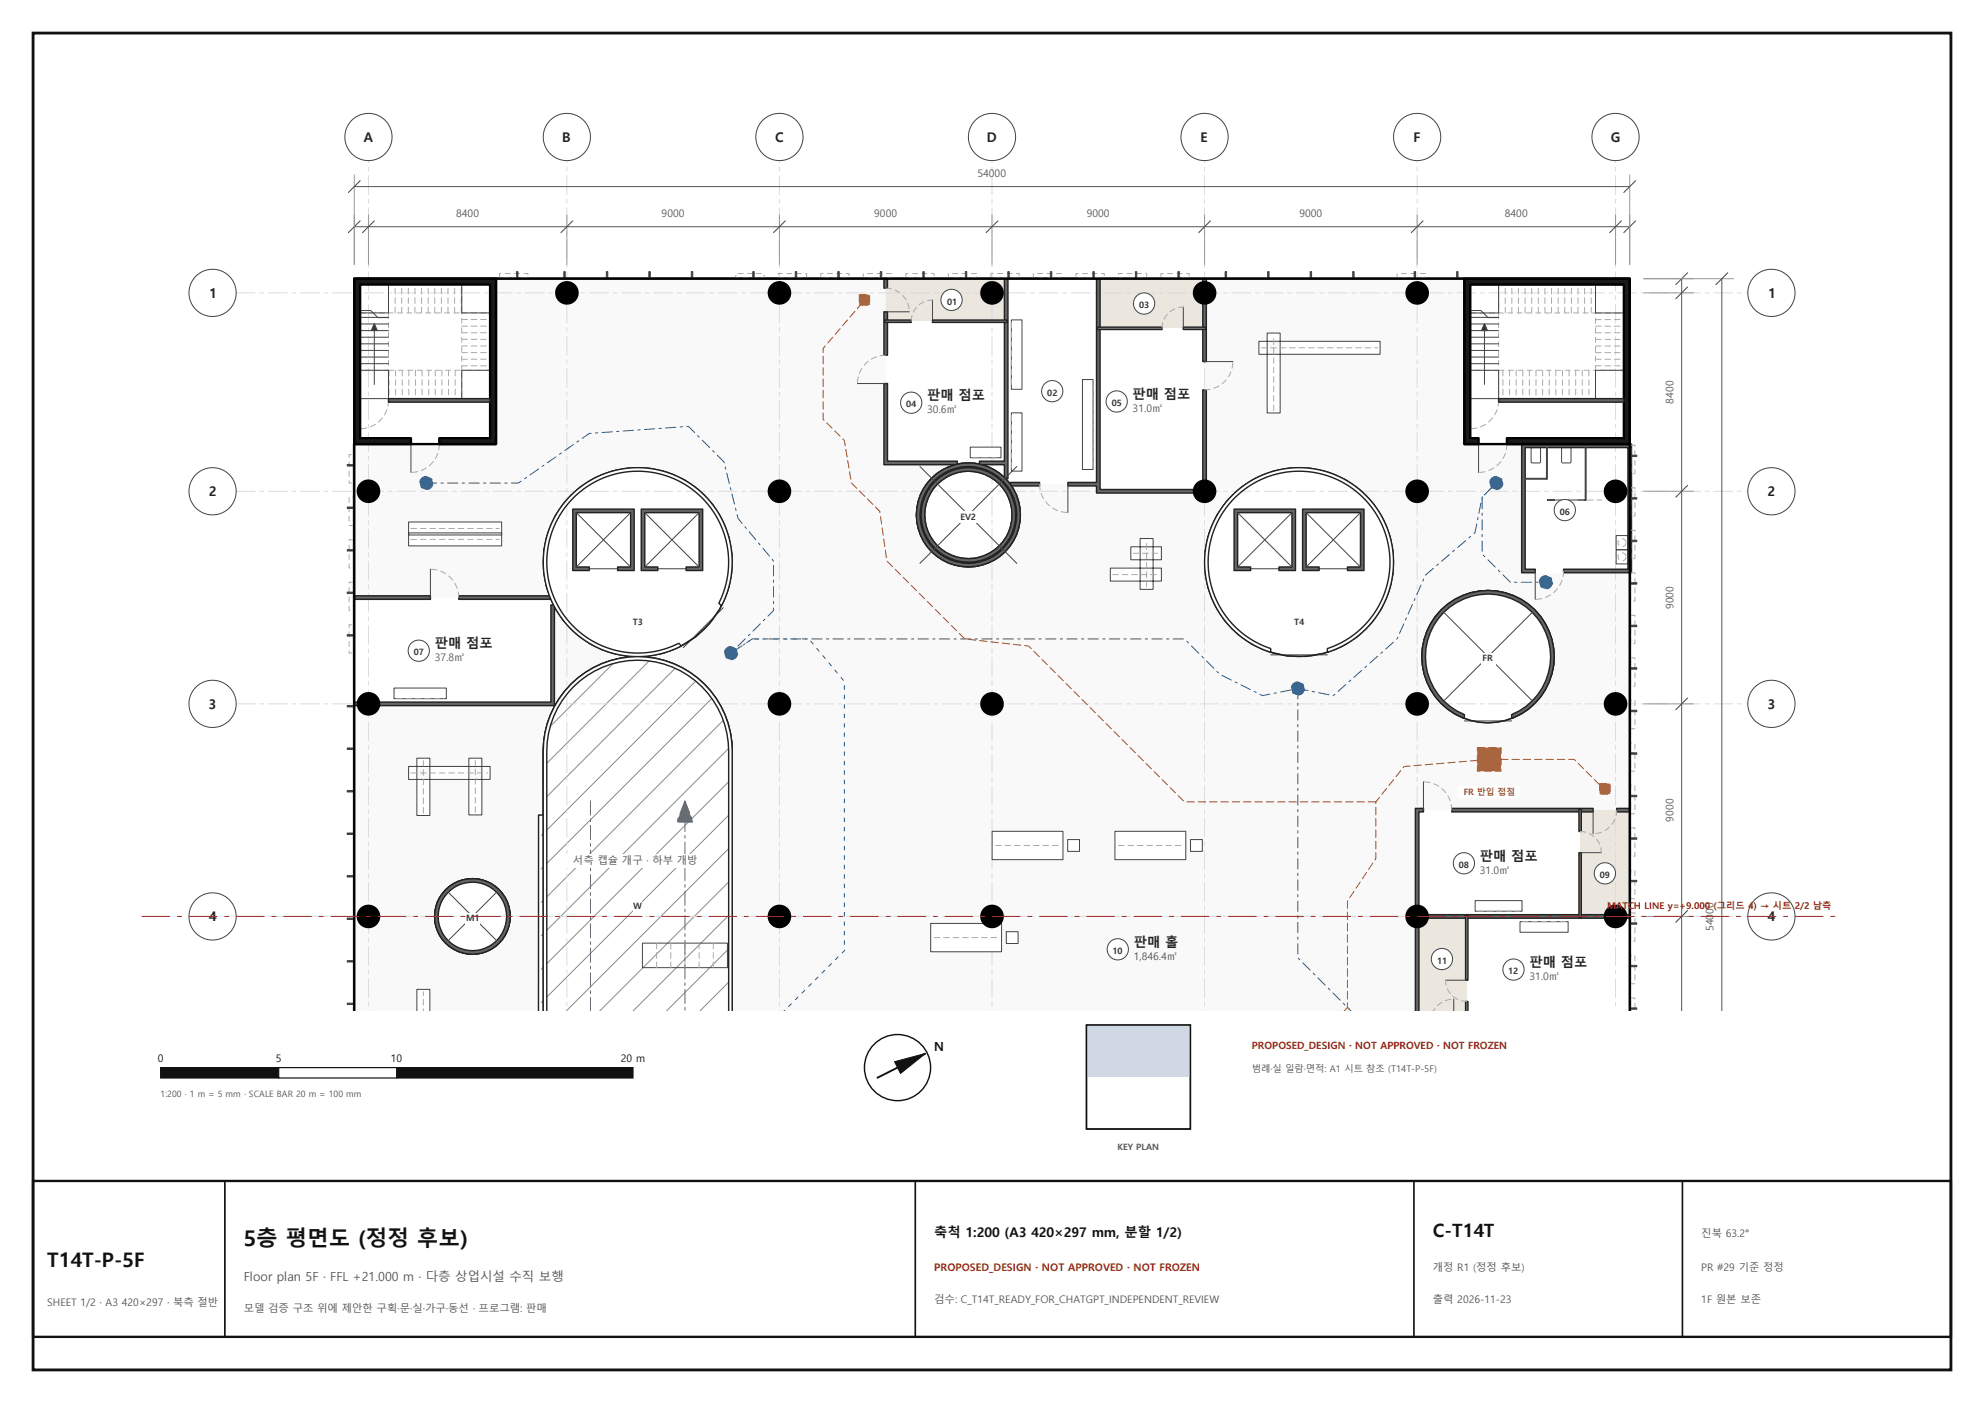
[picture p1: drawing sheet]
<svg xmlns="http://www.w3.org/2000/svg" width="420mm" height="297mm" viewBox="0 0 420 297" stroke-linecap="round" stroke-linejoin="round" font-family="sans-serif">
<path d="M7 7h406v283h-406z" fill="none" stroke="#111" stroke-width=".6"/>
<path d="M187.5 59h25.5v9h-25.5z" fill-rule="evenodd" fill="#ebe7df"/>
<path d="M213 59h19.5v43.5h-18.6l-.9-1z" fill-rule="evenodd" fill="#fff"/>
<path d="M232.5 59h22.5v10.5h-22.5z" fill-rule="evenodd" fill="#ebe7df"/>
<g fill="#fff">
<path d="M187.5 68h25.5v30h-25.5z" fill-rule="evenodd"/>
<path d="M232.5 69.5h22.5v34.5h-22.5z" fill-rule="evenodd"/>
<path d="M75 126.5h41.6l.4 1.1v21.4h-42z" fill-rule="evenodd"/>
<path d="M300 171.5h34.5v22.5h-34.5z" fill-rule="evenodd"/>
</g>
<path d="M334.5 171.5h10.5v22.5h-10.5z" fill-rule="evenodd" fill="#ebe7df"/>
<path d="M105 59h82.5v38.9l16.5 .2a10.6 10.6 0 0 0-4.5 1.4l-1.2 .8a11 11 0 0 0-4.3 8.7l.2 2.1a10.8 10.8 0 0 0 4.1 6.6l2.5 1.5 2.8 .7 1.4 .1a11 11 0 0 0 5.5-1.5l2.3-1.7 1.7-2.3 1.1-2.6 .4-2.9a11 11 0 0 0-1.5-5.5l-.7-1.1 18.7 .1v1.4l.1 .1h22.4v-45h55v34.9l12.3 .1-.2 .4v26.7l.4 .2h22.5v92.7h-270h30h-30v-120h30zM300 171.6v42.4h45v-42.5zM301 139a14 14 0 0 0 28 0 14 14 0 0 0-28 0zM252.6 214h44.8zM255 119a20 20 0 0 0 40 0 20 20 0 0 0-40 0zM232.5 214h45zM233 214h14zM194 214h22zM194 214h22zM123 214h42zM112.6 214h44.8zM120.9 144.9l-2.5 3-1 1.7a20.6 20.6 0 0 0-2.4 9.4v13.5h-.9l-.1 .2v41.3h41v-55a19.9 19.9 0 0 0-7.3-15.5l-1.6-1.1a19.2 19.2 0 0 0-7.2-3l-1.9-.3a20.1 20.1 0 0 0-16.1 5.8zM75 126.5v22.4l.1 .1h41.8l.1-21.4-.3-.7a19.9 19.9 0 0 0 21.2 11.9 19.9 19.9 0 0 0 16.9-17.4 19.5 19.5 0 0 0-.5-7.8l-1.4-3.6a19.9 19.9 0 0 0-15.5-10.8l-3.9-.1a19.9 19.9 0 0 0-13.7 6.9 19.9 19.9 0 0 0-3.8 6.8 19.2 19.2 0 0 0 .6 13.7zM92 194a8 8 0 0 0 16 0 8 8 0 0 0-16 0zM75 214h21z" fill-rule="evenodd" fill="#f9f9f9"/>
<path d="M300 194h10.5v20h-10.5z" fill-rule="evenodd" fill="#ebe7df"/>
<path d="M310.5 194h34.5v20h-34.5z" fill-rule="evenodd" fill="#fff"/>
<g fill="none" stroke="#222" stroke-width=".3">
<path d="M119.8 106a20 20 0 0 1 25-4.3 20 20 0 0 1 9.2 23.5 20 20 0 0 1-28.8 11.2 20.2 20.2 0 0 1-8-8.4 20 20 0 0 1 .4-18.8zM259.8 106a20 20 0 0 1 28.2-2.1 20 20 0 0 1 2.1 28.1 20 20 0 0 1-28.1 2.2 20.7 20.7 0 0 1-6.8-17.6 22.4 22.4 0 0 1 4.6-10.6zM114 214v-41.5h1v-13.5a20 20 0 0 1 20-20 20 20 0 0 1 20 20v55"/>
<circle cx="205" cy="109" r="11"/>
<circle cx="315" cy="139" r="14"/>
<circle cx="100" cy="194" r="8"/>
</g>
<g fill="none" stroke="#8c8c8c" stroke-width=".21">
<path d="M137.5 139.8l-21.9 21.9M130 140.3l-13.7 13.7M143 141.4l-27.4 27.4M147.4 144.1l-32.8 32.8M150.8 147.8l-36.2 36.1M153.2 152.4l-38.6 38.6M154.4 158.3l-39.8 39.8M154.4 179.5l-34.6 34.5M154.4 172.4l-39.8 39.8M154.4 165.4l-39.8 39.8M154.4 193.6l-20.4 20.4M154.4 186.6l-27.5 27.4"/>
<path d="M154.4 207.8l-6.3 6.2M154.4 200.7l-13.3 13.3"/>
</g>
<path d="M50 62h320M50 104h320M50 149h320M50 194h320M78 214v-180M120 214v-180M165 214v-180M210 214v-180M255 214v-180M300 214v-180M342 214v-180" fill="none" stroke="#dcdcdc" stroke-width=".21" stroke-dasharray="4 1 .8 1"/>
<path d="M229.1 80.3h2.3v19.1h-2.3zM214.1 67.7h2.3v14.7h-2.3zM214.1 87.4h2.3v12.3h-2.3z" fill-rule="evenodd" fill="#fff" stroke="#444" stroke-width=".21"/>
<path d="M214.1 68.2v13.7M214.1 87.9v11.3M231.4 98.9v-18.1" fill="none" stroke="#aaa" stroke-width=".21" stroke-dasharray="1.2 .8"/>
<path d="M205.4 94.7h6.5v2.2h-6.5z" fill-rule="evenodd" fill="#fff" stroke="#444" stroke-width=".21"/>
<path d="M205.9 96.9h5.5" fill="none" stroke="#aaa" stroke-width=".21" stroke-dasharray="1.2 .8"/>
<path d="M83.4 145.7h11.1v2.2h-11.1z" fill-rule="evenodd" fill="#fff" stroke="#444" stroke-width=".21"/>
<path d="M83.9 147.9h10.1" fill="none" stroke="#aaa" stroke-width=".21" stroke-dasharray="1.2 .8"/>
<path d="M312.3 190.7h9.9v2.2h-9.9z" fill-rule="evenodd" fill="#fff" stroke="#444" stroke-width=".21"/>
<path d="M312.8 192.9h8.9" fill="none" stroke="#aaa" stroke-width=".21" stroke-dasharray="1.2 .8"/>
<path d="M86.5 162.3v2.7h17.3v-2.7zM88.2 209.4v4.6h2.8v-4.6zM88.2 160.5v12.1h2.8v-12.1zM99.3 160.5v12h2.7v-12zM163.7 214h4.5zM86.5 110.5v2.7h19.7v-2.7zM86.5 112.8v2.8h19.7v-2.8zM235.1 120.3v2.7h10.8v-2.7zM239.4 115.7v2.8h6.5v-2.8zM241.4 114v10.8h2.7v-10.8zM290.7 214h2.8zM272.6 214h8.1zM175 214h15.2zM184 214h15zM200 214h2.5zM210 214h15zM226 214h2.5zM236 214h15zM252 214h2.5zM197 195.5v6h15v-6zM213 197.2v2.5h2.5v-2.5zM210 176v6h15v-6zM226 177.7v2.5h2.5v-2.5zM236 176v6h15v-6zM252 177.7v2.5h2.5v-2.5zM266.5 72.3v2.7h25.7v-2.7zM268.3 70.5v16.9h2.7v-16.9z" fill-rule="evenodd" fill="#fff"/>
<g fill="none" stroke="#444" stroke-width=".21">
<path d="M266.5 72.3h25.7v2.7h-25.7zM268.3 70.5h2.7v16.9h-2.7zM86.5 110.5h19.7v2.7h-19.7zM86.5 112.8h19.7v2.8h-19.7zM239.4 115.7h6.5v2.8h-6.5zM241.4 114h2.7v10.8h-2.7zM235.1 120.3h10.8v2.7h-10.8zM86.5 162.3h17.3v2.7h-17.3zM88.2 160.5h2.8v12.1h-2.8zM99.3 160.5h2.7v12h-2.7zM210 176h15v6h-15zM226 177.7h2.5v2.5h-2.5z"/>
<path d="M236 176h15v6h-15zM252 177.7h2.5v2.5h-2.5zM197 195.5h15v6h-15zM213 197.2h2.5v2.5h-2.5zM88.2 214v-4.6h2.8v4.6"/>
</g>
<g fill="none" stroke="#aaa" stroke-width=".21" stroke-dasharray="1.2 .8">
<path d="M267 73.6h24.7M269.6 86.9v-15.7M87 111.9h18.7M87 114.2h18.7M239.9 117.1h5.5M235.6 121.6h9.8M242.7 124.3v-9.8M87 163.6h16.3M89.6 172.1v-11.1M100.6 172v-11M210.8 179h13.5M236.8 179h13.5"/>
<path d="M197.8 198.5h13.5M89.6 214v-4.1"/>
</g>
<path d="M321.8 195.1h10.2v2.3h-10.2z" fill-rule="evenodd" fill="#fff" stroke="#444" stroke-width=".21"/>
<g fill="none" stroke="#aaa" stroke-width=".21" stroke-dasharray="1.2 .8">
<path d="M82.4 78.4v6M83.6 66.2v-6M83.8 78.4v6M85 66.2v-6M85.2 78.4v6M86.4 66.2v-6M86.6 78.4v6M87.8 66.2v-6M88 78.4v6M89.2 66.2v-6M89.4 78.4v6M90.6 66.2v-6"/>
<path d="M90.7 78.4v6M92 66.2v-6M92.1 78.4v6M93.4 66.2v-6M93.5 78.4v6M94.8 66.2v-6M94.9 78.4v6M96.2 66.2v-6M96.3 78.4v6M97.6 66.2v-6M97.7 67.6h6M97.7 69h6"/>
<path d="M97.7 70.4h6M97.7 71.8h6M97.7 73.2h6M97.7 74.6h6M97.7 76h6M97.7 77.4h6M331.5 195.1h-9.2M139 204.8v-5.2M142 204.8v-5.2M145 204.8v-5.2M148 204.8v-5.2M151 204.8v-5.2"/>
</g>
<g fill="none" stroke="#444" stroke-width=".21">
<path d="M76.2 78.4h6v6h-6zM76.2 60.2h6v6h-6zM76.2 65.7h2.3l1.5 1.5h2.2M76.2 77h6M76.2 75.6h6M76.2 74.2h6M76.2 72.8h6M76.2 71.4h6M76.2 70h6M76.2 68.6h6M76.2 67.2h6M79.2 70v11.4"/>
<path d="M97.7 60.2h6v6h-6zM97.7 78.4h6v6h-6zM324.2 94.8l1.7-.1 .2 .2v2.8l-.1 .3h-1.6l-.2-.1zM330.6 94.8l1.7-.1 .2 .2 .1 2.9-.2 .2h-1.6l-.2-.1zM342.1 116.4h2.5v3h-2.5zM342.1 113.4h2.5v3h-2.5zM136 199.7l18-.1v5.2h-18z"/>
</g>
<g fill="none" stroke="#aaa" stroke-width=".21" stroke-dasharray="1.2 .8" stroke-linecap="butt">
<path d="M76.2 66.2h6v12.2h-6zM82.2 60.2h15.5v6h-15.5zM82.2 78.4h15.5v6h-15.5zM97.7 66.2h6v12.2h-6z"/>
<circle cx="343.4" cy="117.9" r=".85"/>
<circle cx="343.4" cy="114.9" r=".85"/>
</g>
<path d="M79.2 68.5l.7 1.5h-1.3z" fill="#333" stroke="#444" stroke-width=".21"/>
<path d="M311.3 66.3h6v12.1h-6zM317.3 60.3h20.5v6h-20.5zM317.3 78.4h20.5v6h-20.5zM337.8 66.3h6v12.1h-6z" fill="none" stroke="#aaa" stroke-width=".21" stroke-dasharray="1.2 .8" stroke-linecap="butt"/>
<g fill="none" stroke="#444" stroke-width=".21">
<path d="M311.3 78.4h6v6h-6zM311.3 60.3h6v6h-6zM311.3 65.7h2.2l1.5 1.5h2.3M311.3 77h6M311.3 75.6h6M311.3 74.2h6M311.3 72.8h6M311.3 71.4h6M311.3 70h6M311.3 68.6h6M311.3 67.2h6M314.3 70v11.4"/>
<path d="M337.8 60.3h6v6h-6zM337.8 78.4h6v6h-6z"/>
</g>
<g fill="none" stroke="#aaa" stroke-width=".21" stroke-dasharray="1.2 .8">
<path d="M318.2 78.4v6M318.7 66.3v-6M319.6 78.4v6M320 66.3v-6M321 78.4v6M321.4 66.3v-6M322.4 78.4v6M322.8 66.3v-6M323.8 78.4v6M324.2 66.3v-6M325.2 78.4v6M325.6 66.3v-6"/>
<path d="M326.6 78.4v6M327 66.3v-6M328 78.4v6M328.4 66.3v-6M329.4 78.4v6M329.9 66.3v-6M330.8 78.4v6M331.3 66.3v-6M332.2 78.4v6M332.7 66.3v-6M333.6 78.4v6M334.1 66.3v-6"/>
<path d="M335 78.4v6M335.5 66.3v-6M336.4 78.4v6M336.9 66.3v-6M337.8 67.7h6M337.8 69h6M337.8 70.4h6M337.8 71.8h6M337.8 73.2h6M337.8 74.6h6M337.8 76h6M337.8 77.4h6"/>
</g>
<path d="M314.3 68.5l.6 1.5h-1.3z" fill="#333" stroke="#444" stroke-width=".21"/>
<path d="M299.6 171.1h1.7v.8h-.9v21.7h44.6v.8h-44.6v19.6h2.3h-3.1zM307.3 171.1h29.9v.8h-29.9zM342.2 171.1h2.8v.8h-2.8zM307.8 214h29.9zM343.7 214h1.3zM277.1 214h.8zM277.1 214h.8zM232.1 214h39.6zM232.1 214h.8zM232.1 214h.8zM213.9 102.1h6.2v.8h-6.2zM232.1 59h.8v44.6h21.7v-21.1h.8v21.9h-23.3v-1.5h-6v-.8h6zM254.6 59h.8v17.5h-.8zM212.6 59h.8v42.3h-.8v-2.9h-5.3v-.8h5.3zM187.1 81.2h.8v16.4h14.8v.8h-15.6zM187.1 66h.8v9.2h-.8zM187.1 59h.8v2h-.8zM122.6 214h7.9zM136.5 214h28.9zM75 148.6h41.6v-20.5h.8v21.3h-42.4zM97.1 126.1h19.5v.8h-19.5zM75 126.1h16.1v.8h-16.1zM75 214h21.4zM95.6 214h.8zM75 214h21.4z" fill-rule="evenodd" fill="#666"/>
<g fill="none" stroke="#222" stroke-width=".3">
<path d="M187.1 59h.8v2h-.8zM212.6 59h.8v42.3h-.8v-2.9h-5.3v-.8h5.3zM232.1 59h.8v44.6h21.7v-21.1h.8v21.9h-23.3v-1.5h-6v-.8h6zM254.6 59h.8v17.5h-.8zM187.1 66h.8v9.2h-.8zM187.1 81.2h.8v16.4h14.8v.8h-15.6zM213.9 102.1h6.2v.8h-6.2zM75 126.1h16.1v.8h-16.1zM97.1 126.1h19.5v.8h-19.5zM75 148.6h41.6v-20.5h.8v21.3h-42.4zM307.3 171.1h29.9v.8h-29.9zM342.2 171.1h2.8v.8h-2.8z"/>
<path d="M299.6 214v-42.9h1.7v.8h-.9v21.7h44.6v.8h-44.6v19.6"/>
</g>
<path d="M334.2 180.5h.6v13.7h-.6zM334.2 171.3h.6v4.7h-.6zM310.3 193.7h.5v13.8h-.5zM310.3 212h.5v2h-.5zM232.3 69.3h13.7v.5h-13.7zM250.5 69.3h4.7v.5h-4.7zM241.5 214h13.7zM232.3 214h4.7zM197.4 67.8h15.8v.5h-15.8zM187.3 67.8h5.6v.5h-5.6zM74.8 214h12.7zM91.9 214h4.4z" fill-rule="evenodd" fill="#808080"/>
<path d="M187.3 67.8h5.6v.5h-5.6zM197.4 67.8h15.8v.5h-15.8zM232.3 69.3h13.7v.5h-13.7zM250.5 69.3h4.7v.5h-4.7zM334.2 171.3h.6v4.7h-.6zM310.3 193.7h.5v13.8h-.5zM334.2 180.5h.6v13.7h-.6zM310.3 214v-2h.5v2" fill="none" stroke="#222" stroke-width=".3"/>
<path d="M322.1 94h23.3v27.2h-14.4v-.7h13.6v-25.8h-21.7v25.8h2.1v.7h-2.9z" fill-rule="evenodd" fill="#666" stroke="#222" stroke-width=".3"/>
<g fill="#888" stroke="#444" stroke-width=".21">
<path d="M327.4 94.7h.2v6.7h-.2z" fill-rule="evenodd"/>
<path d="M322.9 101.3h4.5v.1h-4.5z" fill-rule="evenodd"/>
<path d="M335.6 94.7h.2v11.3h-.2z" fill-rule="evenodd"/>
<path d="M327.6 105.8h1.5v.2h-1.5z" fill-rule="evenodd"/>
<path d="M334.1 105.8h1.5v.2h-1.5z" fill-rule="evenodd"/>
</g>
<g fill="none" stroke="#444" stroke-width=".21">
<path d="M105 58.8h205v.2h-195h-10zM187.5 66h5M197.4 63.5v4.5M250.5 65v4.5M255 76.5h6M76.2 84.8v6M87 94v6M181.5 81.2h6M311.3 84.8v6M313 94v6M345 94h.2v120M345 94h.1"/>
<path d="M345 94v120M226.1 102.5v6M329.1 105.8h5M91.1 120.5v6M124.7 120.4h6M139.2 120.4h6M153.1 128.6l-8.5 8.5M264.8 120.4h5.9M269 138.6h12M279.2 120.4h6M325 120.9v6M310 152.6h10"/>
<path d="M301.3 165.5v6M337.2 171.5v5M334.5 180.5h4.5M74.8 214v-120h.2v120M306 207.5h4.5M307.8 211.5v2.5"/>
</g>
<g fill="none" stroke="#aaa" stroke-width=".21" stroke-dasharray="1.2 .8">
<path d="M187.5 75.2a6 6 0 0 0-6 6M187.5 61a5 5 0 0 1 5 5M192.9 68a4.5 4.5 0 0 1 4.5-4.5M246 69.5a4.5 4.5 0 0 1 4.5-4.5M82.2 84.8a6 6 0 0 1-6 6M93 94a6 6 0 0 1-6 6M255 82.5a6 6 0 0 0 6-6M317.3 84.8a6 6 0 0 1-6 6M319 94a6 6 0 0 1-6 6M220.1 102.5a6 6 0 0 0 6 6M334.1 105.8h5M97.1 126.5a6 6 0 0 0-6-6"/>
<path d="M331 120.9a6 6 0 0 1-6 6M307.3 171.5a6 6 0 0 0-6-6M334.5 176a4.5 4.5 0 0 1 4.5 4.5M342.2 171.5a5 5 0 0 1-5 5M303.4 214a4.9 4.9 0 0 1 4.3-2.5M310.5 212a4.5 4.5 0 0 1-4.5-4.5"/>
</g>
<g fill="none" stroke="#aaa" stroke-width=".21" stroke-dasharray="1.2 .8" stroke-linecap="butt">
<path d="M105.8 58.8l-.1-.9h6.1v.9h-6M160 57.9h1.8v.9h-6l-.1-.9h4.3M164.7 58.2l.1-.3h6v.9h-6.1v-.6M175.5 58.8h-1.7l-.1-.9h6.1l-.1 .9h-4.2M188.8 58.5v.3h-6v-.9h6v.6M193.5 58.8h-1.7l-.1-.9h6v.9h-4.2M206.8 58.5v.3h-6v-.9h5.9l.1 .6M211.5 58.8h-1.7v-.9h6v.9h-4.3M224.8 58.5v.3h-6.1l.1-.9h5.9l.1 .6M229.5 58.8h-1.7v-.9h6v.9h-4.3M236.8 58.2v-.3h6v.9h-6.1l.1-.6M247.5 58.8h-1.8l.1-.9h6v.9h-4.3"/>
<path d="M301.8 58.5v.3h-6v-.9h6v.6M345.2 94.3l.9-.1v6.1h-.9v-6M74.5 105.2h.3v6.1h-.9v-6.1h.6M74.8 100.5v1.8l-.9-.1v-6h.9v4.3M345.2 103.3h.9v6h-.9v-6M345.2 118.3v-6h.9v6h-.9M74.2 129.2h-.3v-5.9l.9-.1v6.1l-.6-.1M74.2 120.2h-.3v-6l.9 .1v5.9h-.6M74.8 136.5v1.7h-.9v-5.9l.9-.1v4.3M345.2 139.3h.9v6h-.9v-6M345.2 121.3h.9v5.9l-.9 .1v-6M345.2 136.3v-6h.9v5.9l-.9 .1"/>
<path d="M346.1 148.3v6h-.9v-6h.9M345.2 175.2l.9 .1v6h-.9v-6.1M346.1 166.3v6h-.9v-6h.9M346.1 163.3h-.9v-6h.9v6M345.2 193.3l.9-.1v6.1h-.9v-6M346.1 184.3v6l-.9-.1v-5.9h.9M345.2 211.3h.9v2.7M345.2 214v-2.7M346.1 202.3v5.9l-.9 .1v-6h.9"/>
</g>
<path d="M125.8 214h.3zM109.3 214h.3zM116.9 214h.2zM134.9 214h.2zM73.5 214h1.3zM73.5 214h1.3zM73.5 214h1.3zM73.5 214h1.3zM73.5 214h1.3zM73.5 214h1.3zM73.5 214h1.3zM73.5 214h1.3zM73.5 214h1.3zM73.5 212.4h1.3v.2h-1.3zM73.5 203.4h1.3v.2h-1.3zM73.5 194.3l1.3 .1v.3l-1.3-.1zM73.5 185.3l1.3 .1v.3h-1.3zM73.5 176.3h1.3v.3l-1.3 .1zM73.5 167.3h1.3v.3l-1.3 .1zM73.5 158.3h1.3v.3l-1.3 .1zM73.5 149.4l1.3-.1v.4h-1.3zM73.5 134.4h1.3v.2h-1.3zM73.5 125.3l1.3 .1v.2h-1.3zM73.5 116.4h1.3v.2h-1.3zM73.5 107.3h1.3v.3h-1.3zM73.5 98.3l1.3 .1v.3l-1.3-.1zM119.4 57.5h.2v1.3h-.2zM128.4 57.5h.3v1.3h-.3zM137.4 57.5h.3v1.3h-.4zM109.4 57.5h.3l-.1 1.3h-.2zM215.8 214h.4zM170.8 214h.3zM161.8 214h.3zM206.8 214h.4zM256.8 214h.3zM274.8 214h.3zM152.8 214h.3zM197.8 214h.4zM233.8 214h.3zM265.8 214h.3zM188.8 214h.4zM242.9 214h.2zM143.8 214h.3zM224.8 214h.3zM179.8 214h.4zM186.3 57.5h.4v1.3h-.4zM240.4 57.5h.2v1.3h-.2zM231.4 57.5h.2v1.3h-.2zM222.4 57.5h.2l.1 1.3h-.3zM177.4 57.5h.3v1.3h-.4zM277.4 57.5h.3v1.3h-.4zM268.4 57.5h.3v1.3h-.4zM168.3 57.5h.4v1.3h-.4zM195.4 57.5h.3v1.3h-.3zM213.4 57.5h.2l.1 1.3h-.3zM249.4 57.5h.3l-.1 1.3h-.2zM146.3 57.5h.4v1.3h-.4zM159.4 57.5h.3v1.3h-.4zM259.4 57.5h.3v1.3h-.4zM204.4 57.5h.2l.1 1.3h-.3zM292.8 214h.4zM283.8 214h.4zM301.8 214h.4zM310.8 214h.4zM345.2 214h1.3zM345.2 214h1.3zM345.2 214h1.3zM345.2 214h1.3zM345.2 214h1.3zM345.2 214h1.3zM345.2 214h1.3zM345.2 214h1.3zM345.2 214h1.3zM345.2 213.4h1.3v.2h-1.3zM345.2 204.4h1.3v.2h-1.3zM345.2 195.4h1.3v.3l-1.3-.1zM345.2 186.4h1.3v.3h-1.3zM345.2 177.4h1.3v.3h-1.3zM345.2 168.3l1.3 .1v.3h-1.3zM345.2 159.3l1.3 .1v.3h-1.3zM345.2 150.4l1.3-.1v.4h-1.3zM345.2 141.4l1.3-.1v.4h-1.3zM345.2 132.4l1.3-.1v.4h-1.3zM345.2 123.4l1.3-.1v.4h-1.3zM345.2 114.4h1.3v.3h-1.3zM345.2 105.4h1.3v.2h-1.3zM345.2 96.4h1.3v.2h-1.3zM308.4 57.5h.3v1.3h-.3zM286.4 57.5h.3v1.3h-.3zM299.4 57.5h.3v1.3h-.3z" fill-rule="evenodd" fill="#333" stroke="#444" stroke-width=".21"/>
<g fill="none" stroke="#222" stroke-width=".3">
<path d="M115 214v-55a20 20 0 0 1 20-20 20 20 0 0 1 20 20v55"/>
<circle cx="135" cy="119" r="20"/>
<circle cx="205" cy="109" r="9.3"/>
<circle cx="205" cy="109" r="11"/>
<circle cx="275" cy="119" r="20"/>
<circle cx="315" cy="139" r="14"/>
<circle cx="100" cy="194" r="8"/>
</g>
<path d="M305.1 129.1a14 14 0 0 1 21.6 2.3 14 14 0 0 1-6.7 20.7v-.8a13.2 13.2 0 0 0 5.5-20.4 13.2 13.2 0 0 0-21 0 13.2 13.2 0 0 0 5.5 20.4v.8a14 14 0 0 1-4.9-23z" fill-rule="evenodd" fill="#666" stroke="#222" stroke-width=".3"/>
<path d="M305.6 129.6l18.8 18.8M324.4 129.6l-18.8 18.8" fill="none" stroke="#444" stroke-width=".21"/>
<path d="M92 194a8 8 0 0 1 16 0 8 8 0 0 1-16 0zM92.8 194a7.2 7.2 0 0 0 14.4 0 7.2 7.2 0 0 0-14.4 0z" fill-rule="evenodd" fill="#666" stroke="#222" stroke-width=".3"/>
<path d="M94.9 188.9l10.2 10.2M105.1 188.9l-10.2 10.2" fill="none" stroke="#444" stroke-width=".21"/>
<path d="M120.9 104.9a20 20 0 0 1 25.9-2 20 20 0 0 1 5.9 25.3l-.5-.5a19.2 19.2 0 0 0-14.2-27.7 19.2 19.2 0 0 0-22 22 19.2 19.2 0 0 0 27.7 14.2l.5 .5a20 20 0 0 1-25.3-5.9 20 20 0 0 1 2-25.9z" fill-rule="evenodd" fill="#fff" stroke="#222" stroke-width=".3"/>
<path d="M121.2 107.8h13v13h-3.5v-.8h2.8v-11.5h-11.5v11.5h2.7v.8h-3.5z" fill-rule="evenodd" fill="#666" stroke="#222" stroke-width=".3"/>
<path d="M122 108.5l11.5 11.5M133.5 108.5l-11.5 11.5" fill="none" stroke="#444" stroke-width=".21"/>
<path d="M135.8 107.8h12.9v13h-3.5v-.8h2.8v-11.5h-11.5v11.5h2.7v.8h-3.4z" fill-rule="evenodd" fill="#666" stroke="#222" stroke-width=".3"/>
<path d="M136.5 108.5l11.5 11.5M148 108.5l-11.5 11.5" fill="none" stroke="#444" stroke-width=".21"/>
<path d="M260.9 104.9a20 20 0 0 1 31.2 3.7 20 20 0 0 1-11.1 29.5v-.8a19.2 19.2 0 0 0 9.6-29.6 19.2 19.2 0 0 0-31.2 0 19.2 19.2 0 0 0 9.6 29.6v.8a20 20 0 0 1-8.1-33.2z" fill-rule="evenodd" fill="#fff" stroke="#222" stroke-width=".3"/>
<path d="M261.2 107.8h13.1v13h-3.6v-.8h2.8v-11.5h-11.5v11.5h2.8v.8h-3.6z" fill-rule="evenodd" fill="#666" stroke="#222" stroke-width=".3"/>
<path d="M262 108.5l11.5 11.5M273.5 108.5l-11.5 11.5" fill="none" stroke="#444" stroke-width=".21"/>
<path d="M275.7 107.8h13.1v13h-3.6v-.8h2.8v-11.5h-11.5v11.5h2.7v.8h-3.5z" fill-rule="evenodd" fill="#666" stroke="#222" stroke-width=".3"/>
<path d="M276.5 108.5l11.5 11.5M288 108.5l-11.5 11.5" fill="none" stroke="#444" stroke-width=".21"/>
<path d="M120.9 144.9a20 20 0 0 1 21.8-4.4 20 20 0 0 1 12.3 18.5v55h-40v-55a20 20 0 0 1 5.9-14.1zM121.4 145.4a19.3 19.3 0 0 0-5.6 13.6l-.1 55h38.6v-55a19.3 19.3 0 0 0-11.9-17.8 19.3 19.3 0 0 0-21 4.2z" fill-rule="evenodd" fill="#fff"/>
<path d="M115 214v-55a20 20 0 0 1 20-20 20 20 0 0 1 20 20v55M115.7 214l.1-55a19.3 19.3 0 0 1 19.2-19.2 19.3 19.3 0 0 1 19.3 19.2v55" fill="none" stroke="#222" stroke-width=".3"/>
<path d="M194 109a11 11 0 0 1 22 0 11 11 0 0 1-22 0zM194.8 109a10.2 10.2 0 0 0 20.4 0 10.2 10.2 0 0 0-20.4 0zM195 109a10 10 0 0 1 20 0 10 10 0 0 1-20 0zM195.8 109a9.2 9.2 0 0 0 18.4 0 9.2 9.2 0 0 0-18.4 0z" fill-rule="evenodd" fill="#666" stroke="#222" stroke-width=".3"/>
<path d="M194.7 98.8l20.6 20.5M215.3 98.8l-20.6 20.5" fill="none" stroke="#444" stroke-width=".21"/>
<path d="M75 59h30v35h-30zM310 59h35v35h-35z" fill="none" stroke="#000" stroke-width=".5"/>
<path d="M75 59h30v35h-12v-1.2h10.7v-32.6h-27.5v32.6h10.8v1.2h-12z" fill-rule="evenodd" fill="#1a1a1a" stroke="#000" stroke-width=".5"/>
<path d="M82.2 84.4h21.5v.7h-21.5z" fill-rule="evenodd" fill="#666" stroke="#222" stroke-width=".3"/>
<path d="M310 59h35v35h-26v-1.2h24.8v-32.5h-32.5v32.5h1.7v1.2h-3z" fill-rule="evenodd" fill="#1a1a1a" stroke="#000" stroke-width=".5"/>
<path d="M317.3 84.4h26.5v.7h-26.5z" fill-rule="evenodd" fill="#666" stroke="#222" stroke-width=".3"/>
<path d="M75 214v-155h270v155" fill="none" stroke="#000" stroke-width=".5"/>
<g fill="#000" stroke="#000" stroke-width=".5">
<circle cx="120" cy="62" r="2.25"/>
<circle cx="165" cy="62" r="2.25"/>
<circle cx="210" cy="62" r="2.25"/>
<circle cx="255" cy="62" r="2.25"/>
<circle cx="300" cy="62" r="2.25"/>
<circle cx="78" cy="104" r="2.25"/>
<circle cx="165" cy="104" r="2.25"/>
<circle cx="255" cy="104" r="2.25"/>
<circle cx="300" cy="104" r="2.25"/>
<circle cx="342" cy="104" r="2.25"/>
<circle cx="78" cy="149" r="2.25"/>
<circle cx="165" cy="149" r="2.25"/>
<circle cx="210" cy="149" r="2.25"/>
<circle cx="300" cy="149" r="2.25"/>
<circle cx="342" cy="149" r="2.25"/>
<circle cx="78" cy="194" r="2.25"/>
<circle cx="165" cy="194" r="2.25"/>
<circle cx="210" cy="194" r="2.25"/>
<circle cx="300" cy="194" r="2.25"/>
<circle cx="342" cy="194" r="2.25"/>
</g>
<path d="M90.2 102.3h19.5l15-10.5 21-1.5 7.5 7.5 3 12 7.5 9v10.5l-9 9M316.7 102.3l-3 3v12l6 6h7.5M154.7 138.3l4.5-3h91.5l7.5 7.5 9 4.5 7.5-1.5M274.7 145.8l7.5 1.5 13.5-12 6-13.5 10.5-9 1.5-7.5 3-3M274.7 145.8v57l11.3 11.2" fill="none" stroke="#2f5d8a" stroke-width=".21" stroke-dasharray="2.2 .9 .5 .9"/>
<path d="M154.7 138.3l4.5-3h12l7.5 9v57l-12.7 12.7" fill="none" stroke="#2f5d8a" stroke-width=".21" stroke-dasharray=".8 1.2"/>
<g fill="#2f5d8a" stroke="#2f5d8a" stroke-width=".21" stroke-dasharray="2.2 .9 .5 .9" stroke-linecap="butt">
<circle cx="90.3" cy="102.2" r="1.4"/>
<circle cx="316.8" cy="102.2" r="1.4"/>
<circle cx="327.2" cy="123.2" r="1.4"/>
<circle cx="154.7" cy="138.2" r="1.4"/>
<circle cx="274.8" cy="145.8" r="1.4"/>
</g>
<path d="M291.2 169.8h-40.5l-33-33-13.5-1.5-16.5-16.5-1.5-10.5-6-6-1.5-9-4.5-4.5v-15l9-10.5M315.2 160.8h18l6 6M315.2 160.8l-18 1.5-6 7.5v12l-6 9v22.5l.8 .7M285.2 213.3l-.7 .7" fill="none" stroke="#9a5b1e" stroke-width=".21" stroke-dasharray="1.6 .8"/>
<g fill="#9a5b1e" stroke="#9a5b1e" stroke-width=".21" stroke-dasharray="1.6 .8" stroke-linecap="butt">
<path d="M181.9 62.4h2.2v2.2h-2.2z" fill-rule="evenodd"/>
<path d="M338.7 165.9h2.1v2.2h-2.1z" fill-rule="evenodd"/>
<path d="M312.7 158.2h5v5.1h-5z" fill-rule="evenodd"/>
</g>
<path d="M125 169.5v44.5M145 214v-44.5" fill="none" stroke="#7a3b8c" stroke-width=".21" stroke-dasharray="3 .8 .6 .8"/>
<path d="M145 169.5l1.7 4.5h-3.5z" fill="#7a3b8c" stroke="#7a3b8c" stroke-width=".21" stroke-dasharray="3 .8 .6 .8" stroke-linecap="butt"/>
<g fill="#fff" stroke="#444" stroke-width=".21">
<circle cx="201.4" cy="63.5" r="2.25"/>
<circle cx="222.8" cy="82.8" r="2.25"/>
<circle cx="242.2" cy="64.3" r="2.25"/>
<circle cx="192.9" cy="85.3" r="2.25"/>
<circle cx="236.4" cy="85" r="2.25"/>
<circle cx="331.3" cy="108" r="2.25"/>
<circle cx="88.6" cy="137.8" r="2.25"/>
<circle cx="309.9" cy="182.7" r="2.25"/>
<circle cx="339.7" cy="184.9" r="2.25"/>
<circle cx="236.6" cy="201" r="2.25"/>
<circle cx="305.2" cy="203" r="2.25"/>
<circle cx="320.4" cy="205.3" r="2.25"/>
</g>
<g fill="#fff">
<path d="M313.5 138.2h3v2.5h-3z"/>
<path d="M98.5 193.2h3v2.5h-3z"/>
<path d="M133.5 130.6h3v2.5h-3z"/>
<path d="M273.5 130.6h3v2.5h-3z"/>
<path d="M134.1 190.7h1.8v2.5h-1.8z"/>
<path d="M202.9 108.2h4.2v2.5h-4.2z"/>
<path d="M308.7 166.4h13.1v2.6h-13.1z"/>
<path d="M119.3 180.7h30.4v2.9h-30.4z"/>
</g>
<path d="M75 39.5h270M75 48h270M356 59v155M364.5 59v155" fill="none" stroke="#555" stroke-width=".21"/>
<g fill="none" stroke="#999" stroke-width=".21">
<path d="M75 37v19M345 37v19M78 45.5v10.5M120 45.5v10.5M165 45.5v10.5M210 45.5v10.5M255 45.5v10.5M300 45.5v10.5M342 45.5v10.5M348 59h19M348 62h10.5M348 104h10.5"/>
<path d="M348 149h10.5M348 194h10.5"/>
</g>
<g fill="none" stroke="#444" stroke-width=".21">
<path d="M76.2 38.3l-2.5 2.5M346.2 38.3l-2.4 2.5M76.2 46.8l-2.5 2.4M79.2 46.8l-2.5 2.4M121.2 46.8l-2.5 2.4M166.3 46.8l-2.6 2.4M211.3 46.8l-2.6 2.4M256.3 46.8l-2.5 2.4M301.3 46.8l-2.5 2.4M343.2 46.8l-2.4 2.4M346.2 46.8l-2.4 2.4M357.2 57.7l-2.5 2.6"/>
<path d="M365.8 57.7l-2.6 2.6M357.2 60.7l-2.5 2.6M357.2 102.8l-2.5 2.5M357.2 147.8l-2.5 2.5M357.2 192.8l-2.5 2.5"/>
</g>
<g fill="#fff" stroke="#444" stroke-width=".21">
<circle cx="78" cy="29" r="5"/>
<circle cx="120" cy="29" r="5"/>
<circle cx="165" cy="29" r="5"/>
<circle cx="210" cy="29" r="5"/>
<circle cx="255" cy="29" r="5"/>
<circle cx="300" cy="29" r="5"/>
<circle cx="342" cy="29" r="5"/>
<circle cx="45" cy="194" r="5"/>
<circle cx="375" cy="194" r="5"/>
<circle cx="45" cy="149" r="5"/>
<circle cx="375" cy="149" r="5"/>
<circle cx="45" cy="104" r="5"/>
<circle cx="375" cy="104" r="5"/>
<circle cx="45" cy="62" r="5"/>
<circle cx="375" cy="62" r="5"/>
</g>
<path d="M30 194h360" fill="none" stroke="#9b1c1c" stroke-width=".21" stroke-dasharray="6 1.5 1 1.5" stroke-linecap="butt"/>
<path d="M34 226h25v2.2h-25z" fill="#111" stroke="#111" stroke-width=".25"/>
<path d="M59 226h25v2.2h-25z" fill="#fff" stroke="#111" stroke-width=".25"/>
<path d="M84 226h50v2.2h-50z" fill="#111" stroke="#111" stroke-width=".25"/>
<circle cx="190" cy="226" r="7" fill="none" stroke="#111" stroke-width=".3"/>
<path d="M185.6 228.2l10.3-5.2z" fill="#000" stroke="#111" stroke-width=".4"/>
<path d="M189.4 224.7l6.5-1.7-5.3 4.2z" fill="#111" stroke="#111" stroke-width=".21"/>
<path d="M230 217h22v22h-22z" fill="#fff" stroke="#111" stroke-width=".3"/>
<path d="M230 217h22v11h-22z" fill="#cfd8e3"/>
<path d="M230 217h22v22h-22z" fill="none" stroke="#111" stroke-width=".3"/>
<path d="M7 250h406v33h-406z" fill="none" stroke="#111" stroke-width=".5"/>
<path d="M47.6 250v33M193.8 250v33M299.3 250v33M356.2 250v33" fill="none" stroke="#111" stroke-width=".35"/>
<text font-size="4.6" fill="#111" x="51.6" y="263.9">5층 평면도 (정정 후보)</text>
<text font-size="4.2" fill="#111" x="10" y="268.1">T14T-P-5F</text>
<text font-size="3.9" fill="#111" x="303.3" y="261.9">C-T14T</text>
<g font-size="2.8" fill="#222">
<text x="77" y="30">A</text>
<text x="119" y="30">B</text>
<text x="164.1" y="30">C</text>
<text x="208.9" y="30">D</text>
<text x="254.2" y="30">E</text>
<text x="299.2" y="30">F</text>
<text x="341" y="30">G</text>
<text x="44.3" y="63">1</text>
<text x="374.3" y="63">1</text>
<text x="196.3" y="84.7">판매 점포</text>
<text x="239.8" y="84.5">판매 점포</text>
<text x="44.2" y="105">2</text>
<text x="374.2" y="105">2</text>
<text x="92" y="137.2">판매 점포</text>
<text x="44.2" y="150">3</text>
<text x="374.2" y="150">3</text>
<text x="313.3" y="182.2">판매 점포</text>
<text x="44.2" y="195">4</text>
<text x="374.2" y="195">4</text>
<text x="240" y="200.4">판매 홀</text>
<text x="323.8" y="204.7">판매 점포</text>
</g>
<text font-size="2.8" fill="#111" x="197.8" y="261.9">축척 1:200 (A3 420×297 mm, 분할 1/2)</text>
<text font-size="2.6" fill="#111" x="197.7" y="222.6">N</text>
<text font-size="2.6" fill="#555" x="51.6" y="271.1">Floor plan 5F · FFL +21.000 m · 다층 상업시설 수직 보행</text>
<g font-size="2.2" fill="#555">
<text x="206.9" y="37.5">54000</text>
<text x="96.6" y="46">8400</text>
<text x="140.1" y="46">9000</text>
<text x="185.1" y="46">9000</text>
<text x="230.1" y="46">9000</text>
<text x="275.1" y="46">9000</text>
<text x="318.6" y="46">8400</text>
<text x="196.3" y="87.5">30.6㎡</text>
<text x="239.8" y="87.3">31.0㎡</text>
<text x="354.2" y="85.4" transform="rotate(-90 354.2 85.4)">8400</text>
<text x="354.2" y="128.9" transform="rotate(-90 354.2 128.9)">9000</text>
<text x="92" y="140">37.8㎡</text>
<text x="354.2" y="173.9" transform="rotate(-90 354.2 173.9)">9000</text>
<text x="121.3" y="182.8">서측 캡슐 개구 · 하부 개방</text>
<text x="313.3" y="185">31.0㎡</text>
<text x="362.8" y="197.1" transform="rotate(-90 362.8 197.1)">54000</text>
<text x="240" y="203.2">1,846.4㎡</text>
<text x="323.8" y="207.5">31.0㎡</text>
<text x="360.2" y="261.9">진북 63.2°</text>
<text x="303.3" y="269.1">개정 R1 (정정 후보)</text>
<text x="360.2" y="269.1">PR #29 기준 정정</text>
<text x="197.8" y="275.7">검수: C_T14T_READY_FOR_CHATGPT_INDEPENDENT_REVIEW</text>
<text x="303.3" y="275.7">출력 2026-11-23</text>
<text x="360.2" y="275.7">1F 원본 보존</text>
<text x="10" y="276.4">SHEET 1/2 · A3 420×297 · 북측 절반</text>
<text x="51.6" y="277.7">모델 검증 구조 위에 제안한 구획·문·실·가구·동선 · 프로그램: 판매</text>
</g>
<g font-size="2.2" fill="#111">
<text x="33.4" y="224.8">0</text>
<text x="58.4" y="224.8">5</text>
<text x="82.7" y="224.8">10</text>
<text x="131.4" y="224.8">20 m</text>
</g>
<text font-size="2.2" fill="#9b1c1c" x="197.8" y="269.1">PROPOSED_DESIGN · NOT APPROVED · NOT FROZEN</text>
<text font-size="2.1" fill="#9b1c1c" x="265" y="222">PROPOSED_DESIGN · NOT APPROVED · NOT FROZEN</text>
<text font-size="2" fill="#9b1c1c" x="340.2" y="192.5">MATCH LINE y=+9.000 (그리드 4) → 시트 2/2 남측</text>
<text font-size="2" fill="#555" x="265" y="227">범례·실 일람·면적: A1 시트 참조 (T14T-P-5F)</text>
<g font-size="1.9" fill="#333">
<text x="200.5" y="64.5">01</text>
<text x="241.1" y="65.3">03</text>
<text x="221.7" y="83.8">02</text>
<text x="191.8" y="86.3">04</text>
<text x="235.3" y="86">05</text>
<text x="203.3" y="110">EV2</text>
<text x="330.2" y="109">06</text>
<text x="134" y="132.4">T3</text>
<text x="273.9" y="132.4">T4</text>
<text x="87.6" y="138.8">07</text>
<text x="313.8" y="140">FR</text>
<text x="308.8" y="183.8">08</text>
<text x="338.7" y="185.9">09</text>
<text x="98.7" y="195">M1</text>
<text x="134.1" y="192.5">W</text>
<text x="235.5" y="202">10</text>
<text x="304.2" y="204">11</text>
<text x="319.3" y="206.2">12</text>
</g>
<text font-size="1.9" fill="#9a5b1e" x="309.8" y="168.3">FR 반입 접점</text>
<g font-size="1.9" fill="#555">
<text x="34" y="232.2">1:200 · 1 m = 5 mm · SCALE BAR 20 m = 100 mm</text>
<text x="236.6" y="243.5">KEY PLAN</text>
</g>
</svg>
